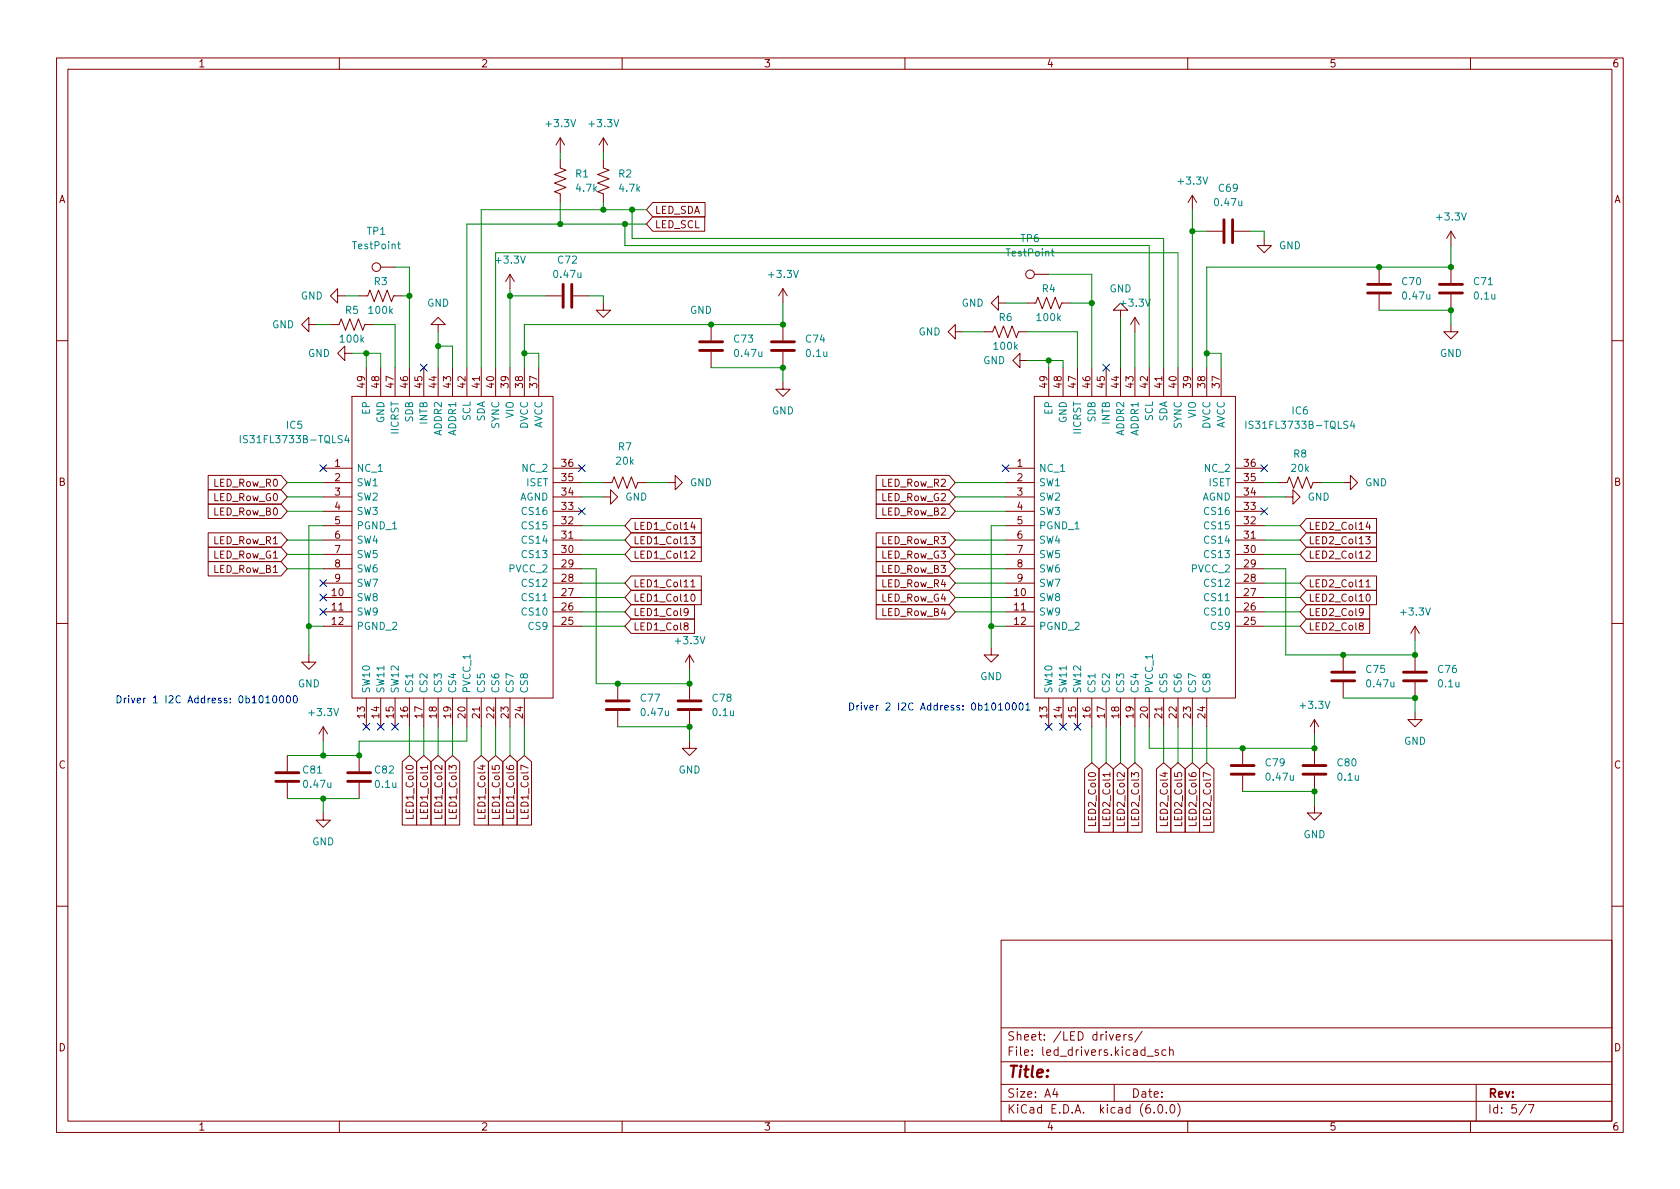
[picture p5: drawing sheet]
<svg xmlns="http://www.w3.org/2000/svg" width="297mm" height="210mm" viewBox="0 0 297 210" stroke-linecap="round" stroke-linejoin="round" font-family="sans-serif">
<path d="M0 .2h297v210.1h-297z" fill="#fff" stroke="#fff" stroke-width=".18"/>
<g fill="none" stroke="#840000" stroke-width=".18">
<path d="M10 10.2h277v190.1h-277zM12 12.2h273v186.1h-273zM60 10.2v2M110 10.2v2M160 10.2v2M210 10.2v2M260 10.2v2M99.1 28.2v1.5l1 .4-2.1 .8 2.1 .7-2.1 .8 2.1 .7-2.1 .8 1.1 .4v1.5M99.1 24.4v2.5M99.1 24.4l-.8 1.2M99.1 24.4l.7 1.2M106.7 28.2v1.5l1 .4-2 .8 2 .7-2 .8 2 .7-2 .8 1 .4v1.5"/>
<path d="M106.7 24.4l-.8 1.2M106.7 24.4v2.5M106.7 24.4l.7 1.2M115.4 35.8h9.3v2.5h-9.3l-1.1-1.2zM115.4 38.3h9.2v2.6h-9.2l-1.1-1.3zM210.8 34.5l-.7 1.3M210.8 34.5v2.6M210.8 34.5l.8 1.3M54.6 57.4v-1.3l-1.3 1.3 1.3 1.3v-1.3h1.3M58.4 57.4h1.5l.4-1 .8 2 .7-2 .8 2 .8-2 .7 2 .4-1h1.5M59.7 52.3v-1.3l-1.3 1.3 1.3 1.3v-1.3h1.3M63.5 52.3h1.5l.4-1 .8 2 .7-2 .8 2 .8-2 .7 2 .4-1h1.5"/>
<path d="M67.3 47.2h2.5M77.5 57.4h1.2l-1.2-1.3-1.3 1.3h1.3v1.3M90.2 48.5v2.5M90.2 48.5l-.8 1.3M90.2 48.5l.7 1.3M96.5 52.3h2.8M101.3 52.3h2.8M106.7 53.6v1.3h1.2l-1.2 1.2-1.3-1.2h1.3M125.7 57.4v2.8M138.4 51v2.6M138.4 57.4v2.8M138.4 51l-.7 1.3"/>
<path d="M138.4 51l.8 1.3M168.9 58.7v-1.3l-1.3 1.3 1.3 1.2v-1.2h1.3M174 58.7h1.5l.4-1 .8 2 .7-2 .8 2 .7-2 .8 2 .4-1h1.5M176.5 53.6v-1.3l-1.2 1.3 1.2 1.3v-1.3h1.3M181.6 53.6h1.5l.4-1 .8 2 .7-2 .8 2 .8-2 .7 2 .4-1h1.5M182.9 48.5h2.5M198.1 54.9h1.3l-1.3-1.3-1.3 1.3h1.3v1.2M200.7 56.1v2.6M200.7 56.1l-.8 1.3M200.7 56.1l.7 1.3M213.4 40.9h2.8M218.2 40.9h2.8"/>
<path d="M223.5 42.2v1.2h1.3l-1.3 1.3-1.3-1.3h1.3M243.8 47.2v2.8M243.8 52.1v2.8M256.5 57.4v1.3h1.3l-1.3 1.2-1.2-1.2h1.2M256.5 40.9v2.5M256.5 47.2v2.8M256.5 52.1v2.8M256.5 40.9l-.7 1.3M256.5 40.9l.8 1.3M10 60.2h2M61 62.5v-1.3l-1.3 1.3 1.3 1.2v-1.2h1.2M62.2 70.1h35.6v53.3h-35.6z"/>
<path d="M64.8 65v5.1M67.3 65v5.1M69.8 65v5.1M72.4 65v5.1M74.9 65v5.1M77.5 65v5.1M80 65v5.1M82.5 65v5.1M85.1 65v5.1M87.6 65v5.1M90.2 65v5.1M92.7 65v5.1"/>
<path d="M95.2 65v5.1M125.7 62.2v2.8M138.4 67.6v1.2h1.3l-1.3 1.3-1.2-1.3h1.2M138.4 62.2v2.8M180.3 63.7v-1.2l-1.2 1.2 1.2 1.3v-1.3h1.3M182.9 70.1h35.5v53.3h-35.5zM185.4 65v5.1M188 65v5.1M190.5 65v5.1M193 65v5.1M195.6 65v5.1M198.1 65v5.1"/>
<path d="M200.7 65v5.1M203.2 65v5.1M205.7 65v5.1M208.3 65v5.1M210.8 65v5.1M213.4 65v5.1M215.9 65v5.1M285 60.2h2M36.8 89.1h12.9l1.1 1.3-1.1 1.3h-12.9zM36.8 94.2h12.9l1.1 1.3-1.1 1.3h-12.9zM36.8 86.6h12.9l1.1 1.3-1.1 1.2h-12.9zM36.8 84.1h12.9l1.1 1.2-1.1 1.3h-12.9z"/>
<path d="M36.8 96.8h12.9l1.1 1.2-1.1 1.3h-12.9zM36.8 99.3h12.9l1.1 1.3-1.1 1.2h-12.9zM57.1 82.8h5.1M57.1 85.3h5.1M57.1 87.9h5.1M57.1 98h5.1M57.1 95.5h5.1M57.1 93h5.1M57.1 90.4h5.1M97.8 82.8h5.1M97.8 85.3h5.1M97.8 87.9h5.1"/>
<path d="M97.8 98h5.1M97.8 95.5h5.1M97.8 93h5.1M97.8 90.4h5.1M106.7 87.9h1.2v-1.3l1.3 1.3-1.3 1.2v-1.2M106.7 85.3h1.5l.4-1 .7 2.1 .8-2.1 .8 2.1 .7-2.1 .8 2.1 .4-1.1h1.5M111.6 91.7h12.4v2.5h-12.4l-1.1-1.2zM111.6 96.8h12.4v2.5h-12.4l-1.1-1.3zM111.6 94.2h12.4v2.6h-12.4l-1.1-1.3zM118.1 85.3h1.3v-1.2l1.2 1.2-1.2 1.3v-1.3M122.1 94.9h.8l-.4 .5 .3 .1v.5l-.2 .2-.5-.2M122.2 97.6l.4-.2 .3 .4-.8 .9h.8"/>
<path d="M122.5 92.3l-.3 .9h.7M122.8 92.8v.8M154.9 86.6h12.9l1.1 1.3-1.1 1.2h-12.9zM154.9 96.8h12.9l1.1 1.2-1.1 1.3h-12.9zM154.9 94.2h12.9l1.1 1.3-1.1 1.3h-12.9zM154.9 99.3h12.9l1.1 1.3-1.1 1.2h-12.9zM154.9 84.1h12.9l1.1 1.2-1.1 1.3h-12.9zM154.9 89.1h12.9l1.1 1.3-1.1 1.3h-12.9zM177.8 82.8h5.1M177.8 85.3h5.1M177.8 87.9h5.1M177.8 98h5.1"/>
<path d="M177.8 95.5h5.1M177.8 93h5.1M177.8 90.4h5.1M218.4 82.8h5.1M218.4 85.3h5.1M218.4 87.9h5.1M218.4 98h5.1M218.4 95.5h5.1M218.4 93h5.1M218.4 90.4h5.1M226.1 85.3h1.5l.4-1 .7 2.1 .8-2.1 .8 2.1 .7-2.1 .8 2.1 .4-1.1h1.5M227.3 87.9h1.3v-1.3l1.3 1.3-1.3 1.2v-1.2"/>
<path d="M231 94.2h12.4v2.6h-12.4l-1.1-1.3zM231 91.7h12.4v2.5h-12.4l-1.1-1.2zM231 96.8h12.4v2.5h-12.4l-1.1-1.3zM237.5 85.3h1.3v-1.2l1.2 1.2-1.2 1.3v-1.3M241.5 94.9h.8l-.5 .5 .4 .1v.5l-.2 .2-.5-.2M241.5 97.6l.5-.2 .3 .4-.8 .9h.8M241.8 92.3l-.3 .9h.8M242.1 92.8v.8M10 110.2h2M54.6 115.8v1.3h1.3l-1.3 1.3-1.3-1.3h1.3M57.1 105.7h5.1M57.1 108.2h5.1"/>
<path d="M57.1 110.7h5.1M57.1 103.1h5.1M57.1 100.6h5.1M97.8 105.7h5.1M97.8 108.2h5.1M97.8 110.7h5.1M97.8 103.1h5.1M97.8 100.6h5.1M111.6 101.8h12.4v2.6h-12.4l-1.1-1.3zM111.6 109.5h11.2v2.5h-11.2l-1.1-1.3zM111.6 106.9h11.2v2.6h-11.2l-1.1-1.3zM111.6 104.4h12.4v2.5h-12.4l-1.1-1.2z"/>
<path d="M121.2 110.7l-.3-.3 .1-.1 .2-.2 .4 .1 .1 .2-.1 .2-.5 .1-.2 .2 .1 .4 .2 .1h.2l.3-.2-.1-.4-.2-.1M121.7 108.1l-.3 .3h-.2l-.3-.3 .2-.4 .3-.1 .2 .1a.84 .84 0 0 1-.3 1.2h-.2M121.9 115.8v2.6M121.9 115.8l-.7 1.3M121.9 115.8l.8 1.3M122.2 102.9l.3-.4v1.3M122.2 103.8h.7M122.3 105.1h.2a.68 .68 0 0 1 .4 .6 .68 .68 0 0 1-.4 .6 .84 .84 0 0 1-.2-1.2zM154.9 101.8h12.9l1.1 1.3-1.1 1.3h-12.9zM154.9 104.4h12.9l1.1 1.3-1.1 1.2h-12.9zM154.9 106.9h12.9l1.1 1.3-1.1 1.3h-12.9zM175.3 114.5v1.3h1.2l-1.2 1.3-1.3-1.3h1.3"/>
<path d="M177.8 105.7h5.1M177.8 108.2h5.1M177.8 110.7h5.1M177.8 103.1h5.1M177.8 100.6h5.1M218.4 105.7h5.1M218.4 108.2h5.1M218.4 110.7h5.1M218.4 103.1h5.1M218.4 100.6h5.1M231 106.9h11.2v2.6h-11.2l-1.1-1.3zM231 104.4h12.4v2.5h-12.4l-1.1-1.2z"/>
<path d="M231 109.5h11.2v2.5h-11.2l-1.1-1.3zM231 101.8h12.4v2.6h-12.4l-1.1-1.3zM237.5 115.8v2.8M240.6 110.7l-.3-.3 .1-.1 .2-.2 .3 .1 .2 .2-.1 .2-.6 .1-.1 .2v.3l.3 .2h.2l.3-.2-.1-.4-.2-.1M241.1 108.1l-.3 .3h-.2l-.3-.3 .1-.4 .4-.1 .2 .1a.84 .84 0 0 1-.3 1.2h-.3M241.5 102.9l.4-.4v1.3M241.5 103.8h.8M241.7 105.1h.1a.68 .68 0 0 1 .5 .6 .68 .68 0 0 1-.5 .6 .84 .84 0 0 1-.1-1.2zM250.2 110.7l-.8 1.3M250.2 110.7v2.6M250.2 115.8v2.8M250.2 110.7l.8 1.3"/>
<path d="M285 110.2h2M50.8 133.6v2.8M50.8 138.4v2.8M57.1 128.5l-.7 1.3M57.1 128.5v2.6M57.1 128.5l.8 1.3M63.5 133.6v2.8M63.5 138.4v2.8M64.8 123.4v5.1M67.3 123.4v5.1M69.8 123.4v5.1M71.1 134.7l1.3-1.1 1.3 1.1v11.2h-2.6z"/>
<path d="M72.4 123.4v5.1M73.7 134.7l1.2-1.1 1.3 1.1v11.2h-2.5zM74.9 123.4v5.1M76.2 134.7l1.3-1.1 1.2 1.1v11.2h-2.5zM77.5 123.4v5.1M78.7 134.7l1.3-1.1 1.3 1.1v11.2h-2.6zM80 123.4v5.1M82.5 123.4v5.1M83.8 134.7l1.3-1.1 1.3 1.1v11.2h-2.6zM85.1 123.4v5.1M86.4 134.7l1.2-1.1 1.3 1.1v11.2h-2.5zM87.6 123.4v5.1"/>
<path d="M88.9 134.7l1.3-1.1 1.2 1.1v11.2h-2.5zM90.2 123.4v5.1M91.4 134.7l1.3-1.1 1.3 1.1v11.2h-2.6zM92.7 123.4v5.1M109.2 120.9v2.8M109.2 125.7v2.8M121.9 131.1v1.2h1.3l-1.3 1.3-1.3-1.3h1.3M121.9 120.9v2.8M121.9 125.7v2.8M185.4 123.4v5.1M188 123.4v5.1M190.5 123.4v5.1"/>
<path d="M191.8 136l1.2-1.1 1.3 1.1v11.2h-2.5zM193 123.4v5.1M194.3 136l1.3-1.1 1.3 1.1v11.2h-2.6zM195.6 123.4v5.1M196.8 136l1.3-1.1 1.3 1.1v11.2h-2.6zM198.1 123.4v5.1M199.4 136l1.3-1.1 1.2 1.1v11.2h-2.5zM200.7 123.4v5.1M203.2 123.4v5.1M204.5 136l1.2-1.1 1.3 1.1v11.2h-2.5zM205.7 123.4v5.1M207 136l1.3-1.1 1.3 1.1v11.2h-2.6z"/>
<path d="M208.3 123.4v5.1M209.5 136l1.3-1.1 1.3 1.1v11.2h-2.6zM210.8 123.4v5.1M212.1 136l1.3-1.1 1.2 1.1v11.2h-2.5zM213.4 123.4v5.1M219.7 132.3v2.8M219.7 137.2v2.7M232.4 127.2v2.6M232.4 132.3v2.8M232.4 137.2v2.7M232.4 127.2l-.8 1.3M232.4 127.2l.8 1.3"/>
<path d="M237.5 120.6v2.8M250.2 126v1.2h1.3l-1.3 1.3-1.3-1.3h1.3M250.2 120.6v2.8M57.1 143.8v1.2h1.3l-1.3 1.3-1.2-1.3h1.2M232.4 142.5v1.3h1.3l-1.3 1.2-1.3-1.2h1.3M10 160.2h2M177 166.3h108v32h-108zM285 160.2h2M60 198.3v2M110 198.3v2M160 198.3v2M177 194.8h108"/>
<path d="M177 191.8h108M177 187.8h108M177 181.8h108M186.5 192.5l-.4 1h1M186.9 193v1M197 191.8v3M197.4 183.4l.7-.1-.1-.3-.4-.1-.2 .2v.8h.6M198.7 182.9v1M199.1 182.9l-.2 .1-.2 .2M200.1 183l-.3-.1-.2 .2v.3l.5 .1v.4h-.5M201.9 182.4l-1.3 1.9M202.8 186.8h1.1"/>
<path d="M204.1 196.7v.1M204.8 185.7l-.4-.1-.2 .2 .1 .3 .5 .1v.4h-.6M204.9 195.4l.2-.1a.81 .81 0 0 1 .6 .7 .81 .81 0 0 1-.3 .8h-.2a.81 .81 0 0 1-.6-.6 .81 .81 0 0 1 .3-.8zM206.1 185.7l-.4-.1-.3 .3v.4l.2 .3h.5M206.2 196.7v.1M206.8 185.8l.2-.2 .4 .1v.9M206.8 185.1v1.5M207.1 195.4l.1-.1a.81 .81 0 0 1 .6 .7 .81 .81 0 0 1-.3 .8h-.1a.81 .81 0 0 1-.6-.6 .81 .81 0 0 1 .3-.8zM208.2 195.1a1.72 1.72 0 0 1 0 2.3M210 198.3v2M260 198.3v2M261 191.8v6.5"/>
<path d="M269.9 195.3l-1.3 1.9M270.2 195.3h1l-.6 1.5"/>
<circle cx="66.5" cy="47.2" r=".76"/>
<circle cx="182.1" cy="48.5" r=".76"/>
</g>
<path d="M70.3 43.2h.5M70.5 42.7v1.1l.3 .2M185.9 44.4h.5M186 44v1.1l.4 .2M42.5 77v1.3M61.3 77l-.3 .9h.8M61.6 77.4v.9M220.3 74.5v1.3M239.1 74.4l-.3 .9h.8M239.4 74.9v.9" fill="none" stroke="#008484" stroke-width=".18"/>
<g fill="none" stroke="#840000" stroke-width=".51">
<path d="M216.4 38.9v4M217.9 38.9v4M99.6 50.3v4.1M101.1 50.3v4.1M241.8 51.8h4.1M241.8 50.3h4.1M254.5 51.8h4.1M254.5 50.3h4.1M123.7 62h4.1M123.7 60.4h4.1M136.4 62h4.1M136.4 60.4h4.1"/>
<path d="M235.5 118.9h4M248.2 118.9h4M48.8 138.2h4M48.8 136.6h4M61.5 138.2h4M61.5 136.6h4M107.2 125.5h4.1M107.2 123.9h4.1M119.9 125.5h4.1M119.9 123.9h4.1M217.7 136.9h4M217.7 135.4h4"/>
<path d="M230.4 136.9h4M230.4 135.4h4M235.5 120.4h4M248.2 120.4h4"/>
</g>
<g fill="none" stroke="#0000c2" stroke-width=".18">
<path d="M47 123.4l.4-.4v1.3M47 124.3h.7M48.3 123.1l.2-.1a.68 .68 0 0 1 .5 .7 .68 .68 0 0 1-.5 .6l-.2-.1-.1-.4zM49.5 123.1l.2-.1a.68 .68 0 0 1 .5 .7 .68 .68 0 0 1-.5 .6l-.2-.1-.1-.4zM50.8 123.1l.1-.1a.68 .68 0 0 1 .5 .7 .68 .68 0 0 1-.5 .6 .84 .84 0 0 1-.1-1.2zM52 123.1l.1-.1a.68 .68 0 0 1 .5 .7 .68 .68 0 0 1-.5 .6l-.1-.1-.2-.4zM176.5 124.7l.4-.4v1.3M176.5 125.6h.8M177.9 124.4l.2-.1a.68 .68 0 0 1 .4 .6 .68 .68 0 0 1-.4 .7 .84 .84 0 0 1-.2-1.2zM179.1 124.4l.2-.1a.68 .68 0 0 1 .4 .6 .68 .68 0 0 1-.4 .7 .84 .84 0 0 1-.2-1.2zM180.3 124.4l.2-.1a.68 .68 0 0 1 .4 .6 .68 .68 0 0 1-.4 .7l-.2-.2-.1-.3zM181.4 124.7l.3-.4v1.3"/>
<path d="M181.4 125.6h.7"/>
</g>
<g fill="none" stroke="#008400" stroke-width=".18">
<path d="M99.1 26.9v1.3M99.1 35.8v3.8M106.7 26.9v1.3M106.7 35.8v1.3M110.5 39.6v3.8h92.7v21.6M111.8 37.1v5.1h93.9v22.8M114.3 39.6h-31.8v25.4M114.3 37.1h-29.2v27.9M210.8 37.1v27.9M55.9 57.4h2.5M61 52.3h2.5M66 57.4h3.8v7.6"/>
<path d="M69.8 47.2h2.6v17.8M71.1 52.3h1.3M77.5 58.7v6.3M90.2 51v14M90.2 52.3h6.3M104.1 52.3h2.6v1.3M138.4 53.6v3.8h-45.7v7.6M170.2 58.7h3.8M177.8 53.6h3.8M181.6 58.7h8.9v6.3M185.4 48.5h7.6v16.5M189.2 53.6h3.8"/>
<path d="M198.1 56.1v8.9M200.7 58.7v6.3M210.8 40.9h2.6M221 40.9h2.5v1.3M243.8 54.9h12.7v2.5M256.5 43.4v3.8h-43.1v17.8M62.2 62.5h5.1v2.5M64.8 62.5v2.5M77.5 61.2h2.5v3.8M87.6 65v-20.3h120.7v20.3M92.7 62.5h2.5v2.5M125.7 65h12.7v2.6"/>
<path d="M181.6 63.7h6.4v1.3M185.4 63.7v1.3M213.4 62.5h2.5v2.5M50.8 98h6.3M50.8 95.5h6.3M50.8 85.3h6.3M50.8 87.9h6.3M50.8 90.4h6.3M57.1 93h-2.5v22.8M102.9 98h7.6M102.9 95.5h7.6M102.9 93h7.6"/>
<path d="M102.9 85.3h3.8M102.9 87.9h3.8M114.3 85.3h3.8M168.9 98h8.9M168.9 95.5h8.9M168.9 85.3h8.9M168.9 87.9h8.9M168.9 90.4h8.9M177.8 93h-2.5v21.5M223.5 98h6.4M223.5 95.5h6.4M223.5 93h6.4"/>
<path d="M223.5 85.3h2.6M223.5 87.9h3.8M233.7 85.3h3.8M50.8 100.6h6.3M54.6 110.7h2.5M102.9 105.7h7.6M102.9 110.7h7.6M102.9 108.2h7.6M102.9 103.1h7.6M102.9 100.6h2.5v20.3h16.5v-2.5M168.9 105.7h8.9M168.9 108.2h8.9"/>
<path d="M168.9 103.1h8.9M168.9 100.6h8.9M175.3 110.7h2.5M223.5 100.6h3.8v15.2h22.9v-2.5M223.5 105.7h6.4M223.5 110.7h6.4M223.5 108.2h6.4M223.5 103.1h6.4M57.1 131.1v2.5M72.4 128.5v5.1M74.9 128.5v5.1M77.5 128.5v5.1"/>
<path d="M80 128.5v5.1M82.5 128.5v2.6h-19v2.5h-12.7M85.1 128.5v5.1M87.6 128.5v5.1M90.2 128.5v5.1M92.7 128.5v5.1M109.2 128.5h12.7v2.6M193 128.5v6.4M195.6 128.5v6.4M198.1 128.5v6.4M200.7 128.5v6.4M203.2 128.5v3.8h29.2v-2.5"/>
<path d="M205.7 128.5v6.4M208.3 128.5v6.4M210.8 128.5v6.4M213.4 128.5v6.4M219.7 139.9h12.7v2.6M237.5 123.4h12.7v2.6M50.8 141.2h12.7M57.1 141.2v2.6"/>
</g>
<g fill="none" stroke="#000084" stroke-width=".18">
<path d="M74.3 64.4l1.2 1.2M75.5 64.4l-1.2 1.2M195 64.4l1.2 1.2M196.2 64.4l-1.2 1.2M56.5 82.2l1.3 1.2M57.8 82.2l-1.3 1.2M102.3 82.2l1.2 1.2M102.3 89.8l1.2 1.2M103.5 89.8l-1.2 1.2M103.5 82.2l-1.2 1.2M177.2 82.2l1.2 1.2M178.4 82.2l-1.2 1.2"/>
<path d="M222.9 89.8l1.2 1.2M222.9 82.2l1.2 1.2M224.1 89.8l-1.2 1.2M224.1 82.2l-1.2 1.2M56.5 107.6l1.3 1.2M56.5 105l1.3 1.3M56.5 102.5l1.3 1.2M57.8 107.6l-1.3 1.2M57.8 105l-1.3 1.3M57.8 102.5l-1.3 1.2M64.2 127.9l1.2 1.2M65.4 127.9l-1.2 1.2"/>
<path d="M66.7 127.9l1.2 1.2M67.9 127.9l-1.2 1.2M69.2 127.9l1.3 1.2M70.5 127.9l-1.3 1.2M184.8 127.9l1.2 1.2M186 127.9l-1.2 1.2M187.4 127.9l1.2 1.2M188.6 127.9l-1.2 1.2M189.9 127.9l1.2 1.2M191.1 127.9l-1.2 1.2"/>
</g>
<g fill="#008400" stroke="#008400" stroke-width=".18">
<circle cx="185.4" cy="63.7" r=".46"/>
<circle cx="193" cy="53.6" r=".46"/>
<circle cx="210.8" cy="40.9" r=".46"/>
<circle cx="213.4" cy="62.5" r=".46"/>
<circle cx="243.8" cy="47.2" r=".46"/>
<circle cx="256.5" cy="54.9" r=".46"/>
<circle cx="256.5" cy="47.2" r=".46"/>
<circle cx="232.4" cy="139.9" r=".46"/>
<circle cx="219.7" cy="132.3" r=".46"/>
<circle cx="232.4" cy="132.3" r=".46"/>
<circle cx="237.5" cy="115.8" r=".46"/>
<circle cx="250.2" cy="115.8" r=".46"/>
<circle cx="250.2" cy="123.4" r=".46"/>
<circle cx="121.9" cy="128.5" r=".46"/>
<circle cx="121.9" cy="120.9" r=".46"/>
<circle cx="109.2" cy="120.9" r=".46"/>
<circle cx="64.8" cy="62.5" r=".46"/>
<circle cx="90.2" cy="52.3" r=".46"/>
<circle cx="77.5" cy="61.2" r=".46"/>
<circle cx="92.7" cy="62.5" r=".46"/>
<circle cx="72.4" cy="52.3" r=".46"/>
<circle cx="110.5" cy="39.6" r=".46"/>
<circle cx="125.7" cy="57.4" r=".46"/>
<circle cx="99.1" cy="39.6" r=".46"/>
<circle cx="106.7" cy="37.1" r=".46"/>
<circle cx="138.4" cy="57.4" r=".46"/>
<circle cx="138.4" cy="65" r=".46"/>
<circle cx="111.8" cy="37.1" r=".46"/>
<circle cx="57.1" cy="133.6" r=".46"/>
<circle cx="63.5" cy="133.6" r=".46"/>
<circle cx="54.6" cy="110.7" r=".46"/>
<circle cx="57.1" cy="141.2" r=".46"/>
<circle cx="175.3" cy="110.7" r=".46"/>
</g>
<text font-size="2.8" fill="#840000" x="178" y="190.6">Title:</text>
<g font-size="2.1" fill="#840000">
<text x="178" y="184">Sheet: /LED drivers/</text>
<text x="178" y="186.7">File: led_drivers.kicad_sch</text>
<text x="178" y="196.9">KiCad E.D.A. kicad (6.0.0)</text>
<text x="178" y="194.1">Size: A4</text>
<text x="200" y="194.1">Date:</text>
<text x="263" y="194.1">Rev:</text>
<text x="263" y="196.9">Id: 5/7</text>
</g>
<g font-size="1.8" fill="#840000">
<text x="35" y="11.9">1</text>
<text x="85" y="11.9">2</text>
<text x="135" y="11.9">3</text>
<text x="185" y="11.9">4</text>
<text x="235" y="11.9">5</text>
<text x="285" y="11.9">6</text>
<text x="10.3" y="35.9">A</text>
<text x="285.3" y="35.9">A</text>
<text x="115.7" y="37.8">LED_SDA</text>
<text x="115.7" y="40.3">LED_SCL</text>
<text x="64.5" y="68.5" transform="rotate(-90 64.5 68.5)">49</text>
<text x="67.1" y="68.5" transform="rotate(-90 67.1 68.5)">48</text>
<text x="69.6" y="68.5" transform="rotate(-90 69.6 68.5)">47</text>
<text x="72.1" y="68.5" transform="rotate(-90 72.1 68.5)">46</text>
<text x="74.7" y="68.5" transform="rotate(-90 74.7 68.5)">45</text>
<text x="77.2" y="68.5" transform="rotate(-90 77.2 68.5)">44</text>
<text x="79.8" y="68.5" transform="rotate(-90 79.8 68.5)">43</text>
<text x="82.3" y="68.5" transform="rotate(-90 82.3 68.5)">42</text>
<text x="84.8" y="68.5" transform="rotate(-90 84.8 68.5)">41</text>
<text x="87.4" y="68.5" transform="rotate(-90 87.4 68.5)">40</text>
<text x="89.9" y="68.5" transform="rotate(-90 89.9 68.5)">39</text>
<text x="92.5" y="68.5" transform="rotate(-90 92.5 68.5)">38</text>
<text x="95" y="68.5" transform="rotate(-90 95 68.5)">37</text>
<text x="185.2" y="68.5" transform="rotate(-90 185.2 68.5)">49</text>
<text x="187.7" y="68.5" transform="rotate(-90 187.7 68.5)">48</text>
<text x="190.2" y="68.5" transform="rotate(-90 190.2 68.5)">47</text>
<text x="192.8" y="68.5" transform="rotate(-90 192.8 68.5)">46</text>
<text x="195.3" y="68.5" transform="rotate(-90 195.3 68.5)">45</text>
<text x="197.9" y="68.5" transform="rotate(-90 197.9 68.5)">44</text>
<text x="200.4" y="68.5" transform="rotate(-90 200.4 68.5)">43</text>
<text x="202.9" y="68.5" transform="rotate(-90 202.9 68.5)">42</text>
<text x="205.5" y="68.5" transform="rotate(-90 205.5 68.5)">41</text>
<text x="208" y="68.5" transform="rotate(-90 208 68.5)">40</text>
<text x="210.6" y="68.5" transform="rotate(-90 210.6 68.5)">39</text>
<text x="213.1" y="68.5" transform="rotate(-90 213.1 68.5)">38</text>
<text x="215.6" y="68.5" transform="rotate(-90 215.6 68.5)">37</text>
<text x="59.2" y="82.5">1</text>
<text x="99.3" y="82.5">36</text>
<text x="179.8" y="82.5">1</text>
<text x="220" y="82.5">36</text>
<text x="10.3" y="85.9">B</text>
<text x="37.8" y="88.6">LED_Row_G0</text>
<text x="37.9" y="86.1">LED_Row_R0</text>
<text x="59.2" y="85.1">2</text>
<text x="59.2" y="87.6">3</text>
<text x="99.3" y="87.6">34</text>
<text x="99.3" y="85.1">35</text>
<text x="155.9" y="88.6">LED_Row_G2</text>
<text x="156" y="86.1">LED_Row_R2</text>
<text x="179.8" y="85.1">2</text>
<text x="179.8" y="87.6">3</text>
<text x="220" y="87.6">34</text>
<text x="220" y="85.1">35</text>
<text x="285.3" y="85.9">B</text>
<text x="37.9" y="91.1">LED_Row_B0</text>
<text x="59.2" y="90.2">4</text>
<text x="59.2" y="92.7">5</text>
<text x="59.2" y="95.2">6</text>
<text x="99.3" y="95.2">31</text>
<text x="99.3" y="92.7">32</text>
<text x="99.3" y="90.2">33</text>
<text x="111.9" y="93.7">LED1_Col14</text>
<text x="156" y="91.1">LED_Row_B2</text>
<text x="179.8" y="90.2">4</text>
<text x="179.8" y="92.7">5</text>
<text x="179.8" y="95.2">6</text>
<text x="220" y="95.2">31</text>
<text x="220" y="92.7">32</text>
<text x="220" y="90.2">33</text>
<text x="231.3" y="93.7">LED2_Col14</text>
<text x="37.8" y="98.8">LED_Row_G1</text>
<text x="37.9" y="96.2">LED_Row_R1</text>
<text x="37.9" y="101.3">LED_Row_B1</text>
<text x="59.2" y="97.8">7</text>
<text x="59.2" y="100.3">8</text>
<text x="99.3" y="100.3">29</text>
<text x="99.3" y="97.8">30</text>
<text x="111.9" y="98.8">LED1_Col12</text>
<text x="111.9" y="96.2">LED1_Col13</text>
<text x="155.9" y="98.8">LED_Row_G3</text>
<text x="156" y="96.2">LED_Row_R3</text>
<text x="156" y="101.3">LED_Row_B3</text>
<text x="179.8" y="97.8">7</text>
<text x="179.8" y="100.3">8</text>
<text x="220" y="100.3">29</text>
<text x="220" y="97.8">30</text>
<text x="231.3" y="96.2">LED2_Col13</text>
<text x="231.3" y="98.8">LED2_Col12</text>
<text x="58.7" y="105.4">10</text>
<text x="58.7" y="107.9">11</text>
<text x="59.2" y="102.9">9</text>
<text x="99.3" y="107.9">26</text>
<text x="99.3" y="105.4">27</text>
<text x="99.3" y="102.9">28</text>
<text x="111.9" y="103.8">LED1_Col11</text>
<text x="111.9" y="106.4">LED1_Col10</text>
<text x="155.9" y="106.4">LED_Row_G4</text>
<text x="156" y="103.8">LED_Row_R4</text>
<text x="179.4" y="105.4">10</text>
<text x="179.4" y="107.9">11</text>
<text x="179.8" y="102.9">9</text>
<text x="220" y="107.9">26</text>
<text x="220" y="105.4">27</text>
<text x="220" y="102.9">28</text>
<text x="231.3" y="106.4">LED2_Col10</text>
<text x="231.3" y="103.8">LED2_Col11</text>
<text x="58.7" y="110.5">12</text>
<text x="99.3" y="110.5">25</text>
<text x="111.9" y="111.5">LED1_Col8</text>
<text x="111.9" y="108.9">LED1_Col9</text>
<text x="156" y="108.9">LED_Row_B4</text>
<text x="179.4" y="110.5">12</text>
<text x="220" y="110.5">25</text>
<text x="231.3" y="108.9">LED2_Col9</text>
<text x="231.3" y="111.5">LED2_Col8</text>
<text x="64.5" y="127" transform="rotate(-90 64.5 127)">13</text>
<text x="67.1" y="127" transform="rotate(-90 67.1 127)">14</text>
<text x="69.6" y="127" transform="rotate(-90 69.6 127)">15</text>
<text x="72.1" y="127" transform="rotate(-90 72.1 127)">16</text>
<text x="74.7" y="127" transform="rotate(-90 74.7 127)">17</text>
<text x="77.2" y="127" transform="rotate(-90 77.2 127)">18</text>
<text x="79.8" y="127" transform="rotate(-90 79.8 127)">19</text>
<text x="82.3" y="127" transform="rotate(-90 82.3 127)">20</text>
<text x="84.8" y="127" transform="rotate(-90 84.8 127)">21</text>
<text x="87.4" y="127" transform="rotate(-90 87.4 127)">22</text>
<text x="89.9" y="127" transform="rotate(-90 89.9 127)">23</text>
<text x="92.5" y="127" transform="rotate(-90 92.5 127)">24</text>
<text x="185.2" y="127" transform="rotate(-90 185.2 127)">13</text>
<text x="187.7" y="127" transform="rotate(-90 187.7 127)">14</text>
<text x="190.2" y="127" transform="rotate(-90 190.2 127)">15</text>
<text x="192.8" y="127" transform="rotate(-90 192.8 127)">16</text>
<text x="195.3" y="127" transform="rotate(-90 195.3 127)">17</text>
<text x="197.9" y="127" transform="rotate(-90 197.9 127)">18</text>
<text x="200.4" y="127" transform="rotate(-90 200.4 127)">19</text>
<text x="202.9" y="127" transform="rotate(-90 202.9 127)">20</text>
<text x="205.5" y="127" transform="rotate(-90 205.5 127)">21</text>
<text x="208" y="127" transform="rotate(-90 208 127)">22</text>
<text x="210.6" y="127" transform="rotate(-90 210.6 127)">23</text>
<text x="213.1" y="127" transform="rotate(-90 213.1 127)">24</text>
<text x="10.3" y="135.9">C</text>
<text x="285.3" y="135.9">C</text>
<text x="73.1" y="144.4" transform="rotate(-90 73.1 144.4)">LED1_Col0</text>
<text x="75.7" y="144.4" transform="rotate(-90 75.7 144.4)">LED1_Col1</text>
<text x="78.2" y="144.4" transform="rotate(-90 78.2 144.4)">LED1_Col2</text>
<text x="80.7" y="144.4" transform="rotate(-90 80.7 144.4)">LED1_Col3</text>
<text x="85.8" y="144.4" transform="rotate(-90 85.8 144.4)">LED1_Col4</text>
<text x="88.4" y="144.4" transform="rotate(-90 88.4 144.4)">LED1_Col5</text>
<text x="90.9" y="144.4" transform="rotate(-90 90.9 144.4)">LED1_Col6</text>
<text x="93.4" y="144.4" transform="rotate(-90 93.4 144.4)">LED1_Col7</text>
<text x="193.8" y="145.6" transform="rotate(-90 193.8 145.6)">LED2_Col0</text>
<text x="196.3" y="145.6" transform="rotate(-90 196.3 145.6)">LED2_Col1</text>
<text x="198.8" y="145.6" transform="rotate(-90 198.8 145.6)">LED2_Col2</text>
<text x="201.4" y="145.6" transform="rotate(-90 201.4 145.6)">LED2_Col3</text>
<text x="206.5" y="145.6" transform="rotate(-90 206.5 145.6)">LED2_Col4</text>
<text x="209" y="145.6" transform="rotate(-90 209 145.6)">LED2_Col5</text>
<text x="211.5" y="145.6" transform="rotate(-90 211.5 145.6)">LED2_Col6</text>
<text x="214.1" y="145.6" transform="rotate(-90 214.1 145.6)">LED2_Col7</text>
<text x="10.3" y="185.9">D</text>
<text x="285.3" y="185.9">D</text>
<text x="35" y="199.9">1</text>
<text x="85" y="199.9">2</text>
<text x="135" y="199.9">3</text>
<text x="185" y="199.9">4</text>
<text x="235" y="199.9">5</text>
<text x="285" y="199.9">6</text>
</g>
<g font-size="1.8" fill="#008484">
<text x="96.7" y="22.5">+3.3V</text>
<text x="104.3" y="22.5">+3.3V</text>
<text x="101.8" y="31.4">R1</text>
<text x="102" y="33.9">4.7k</text>
<text x="109.4" y="31.4">R2</text>
<text x="109.6" y="33.9">4.7k</text>
<text x="208.5" y="32.6">+3.3V</text>
<text x="215.5" y="33.9">C69</text>
<text x="64.9" y="41.5">TP1</text>
<text x="214.9" y="36.4">0.47u</text>
<text x="254.2" y="39">+3.3V</text>
<text x="62.5" y="44.1">TestPoint</text>
<text x="87.8" y="46.6">+3.3V</text>
<text x="98.7" y="46.6">C72</text>
<text x="178.1" y="45.3">TestPoint</text>
<text x="180.5" y="42.8">TP6</text>
<text x="226.1" y="44.1">GND</text>
<text x="53.2" y="53">GND</text>
<text x="66.2" y="50.4">R3</text>
<text x="98.1" y="49.1">0.47u</text>
<text x="136.1" y="49.1">+3.3V</text>
<text x="184.3" y="51.7">R4</text>
<text x="196.2" y="51.7">GND</text>
<text x="248" y="50.4">C70</text>
<text x="248.2" y="53">0.47u</text>
<text x="260.7" y="50.4">C71</text>
<text x="260.7" y="53">0.1u</text>
<text x="48.1" y="58">GND</text>
<text x="61.1" y="55.5">R5</text>
<text x="65.3" y="55.5">100k</text>
<text x="75.5" y="54.2">GND</text>
<text x="122" y="55.5">GND</text>
<text x="162.4" y="59.3">GND</text>
<text x="170" y="54.2">GND</text>
<text x="176.7" y="56.8">R6</text>
<text x="183.5" y="56.8">100k</text>
<text x="198.3" y="54.2">+3.3V</text>
<text x="54.4" y="63.1">GND</text>
<text x="60.3" y="60.6">100k</text>
<text x="129.8" y="60.6">C73</text>
<text x="130" y="63.1">0.47u</text>
<text x="142.5" y="60.6">C74</text>
<text x="142.6" y="63.1">0.1u</text>
<text x="173.8" y="64.4">GND</text>
<text x="175.8" y="61.8">100k</text>
<text x="254.6" y="63.1">GND</text>
<text x="50.7" y="75.8">IC5</text>
<text x="65.4" y="73.2" transform="rotate(-90 65.4 73.2)">EP</text>
<text x="67.9" y="74.8" transform="rotate(-90 67.9 74.8)">GND</text>
<text x="70.5" y="76.7" transform="rotate(-90 70.5 76.7)">IICRST</text>
<text x="73" y="74.6" transform="rotate(-90 73 74.6)">SDB</text>
<text x="75.6" y="75" transform="rotate(-90 75.6 75)">INTB</text>
<text x="78.1" y="77" transform="rotate(-90 78.1 77)">ADDR2</text>
<text x="80.6" y="77" transform="rotate(-90 80.6 77)">ADDR1</text>
<text x="83.2" y="74.4" transform="rotate(-90 83.2 74.4)">SCL</text>
<text x="85.7" y="74.6" transform="rotate(-90 85.7 74.6)">SDA</text>
<text x="88.3" y="75.8" transform="rotate(-90 88.3 75.8)">SYNC</text>
<text x="90.8" y="73.9" transform="rotate(-90 90.8 73.9)">VIO</text>
<text x="93.3" y="75.9" transform="rotate(-90 93.3 75.9)">DVCC</text>
<text x="95.9" y="75.9" transform="rotate(-90 95.9 75.9)">AVCC</text>
<text x="136.5" y="73.3">GND</text>
<text x="186.1" y="73.2" transform="rotate(-90 186.1 73.2)">EP</text>
<text x="188.6" y="74.8" transform="rotate(-90 188.6 74.8)">GND</text>
<text x="191.1" y="76.7" transform="rotate(-90 191.1 76.7)">IICRST</text>
<text x="193.7" y="74.6" transform="rotate(-90 193.7 74.6)">SDB</text>
<text x="196.2" y="75" transform="rotate(-90 196.2 75)">INTB</text>
<text x="198.8" y="77" transform="rotate(-90 198.8 77)">ADDR2</text>
<text x="201.3" y="77" transform="rotate(-90 201.3 77)">ADDR1</text>
<text x="203.8" y="74.4" transform="rotate(-90 203.8 74.4)">SCL</text>
<text x="206.4" y="74.6" transform="rotate(-90 206.4 74.6)">SDA</text>
<text x="208.9" y="75.8" transform="rotate(-90 208.9 75.8)">SYNC</text>
<text x="211.5" y="73.9" transform="rotate(-90 211.5 73.9)">VIO</text>
<text x="214" y="75.9" transform="rotate(-90 214 75.9)">DVCC</text>
<text x="216.5" y="75.9" transform="rotate(-90 216.5 75.9)">AVCC</text>
<text x="221.2" y="75.8">IS31FL3733B-TQLS4</text>
<text x="228.5" y="73.3">IC6</text>
<text x="43.4" y="78.4">IS31FL3733B-TQLS4</text>
<text x="63" y="83.4">NC_1</text>
<text x="92.5" y="83.4">NC_2</text>
<text x="109" y="82.2">20k</text>
<text x="109.4" y="79.6">R7</text>
<text x="183.6" y="83.4">NC_1</text>
<text x="213.2" y="83.4">NC_2</text>
<text x="228.4" y="83.4">20k</text>
<text x="228.7" y="80.9">R8</text>
<text x="63" y="86">SW1</text>
<text x="63" y="88.5">SW2</text>
<text x="91.8" y="88.5">AGND</text>
<text x="93.1" y="86">ISET</text>
<text x="110.5" y="88.5">GND</text>
<text x="122" y="86">GND</text>
<text x="183.6" y="86">SW1</text>
<text x="183.6" y="88.5">SW2</text>
<text x="212.5" y="88.5">AGND</text>
<text x="213.7" y="86">ISET</text>
<text x="231.2" y="88.5">GND</text>
<text x="241.3" y="86">GND</text>
<text x="63" y="91.1">SW3</text>
<text x="63" y="93.6">PGND_1</text>
<text x="92.6" y="93.6">CS15</text>
<text x="92.6" y="91.1">CS16</text>
<text x="183.6" y="91.1">SW3</text>
<text x="183.6" y="93.6">PGND_1</text>
<text x="213.3" y="93.6">CS15</text>
<text x="213.3" y="91.1">CS16</text>
<text x="63" y="96.1">SW4</text>
<text x="63" y="98.7">SW5</text>
<text x="63" y="101.2">SW6</text>
<text x="90.1" y="101.2">PVCC_2</text>
<text x="92.6" y="98.7">CS13</text>
<text x="92.6" y="96.1">CS14</text>
<text x="183.6" y="96.1">SW4</text>
<text x="183.6" y="98.7">SW5</text>
<text x="183.6" y="101.2">SW6</text>
<text x="210.8" y="101.2">PVCC_2</text>
<text x="213.3" y="98.7">CS13</text>
<text x="213.3" y="96.1">CS14</text>
<text x="63" y="106.3">SW8</text>
<text x="63" y="103.8">SW7</text>
<text x="92.6" y="106.3">CS11</text>
<text x="92.6" y="103.8">CS12</text>
<text x="183.6" y="106.3">SW8</text>
<text x="183.6" y="103.8">SW7</text>
<text x="213.3" y="106.3">CS11</text>
<text x="213.3" y="103.8">CS12</text>
<text x="63" y="108.8">SW9</text>
<text x="63" y="111.4">PGND_2</text>
<text x="92.6" y="108.8">CS10</text>
<text x="93.6" y="111.4">CS9</text>
<text x="119.6" y="113.9">+3.3V</text>
<text x="183.6" y="108.8">SW9</text>
<text x="183.6" y="111.4">PGND_2</text>
<text x="213.3" y="108.8">CS10</text>
<text x="214.2" y="111.4">CS9</text>
<text x="247.9" y="108.8">+3.3V</text>
<text x="241.6" y="119">C75</text>
<text x="254.3" y="119">C76</text>
<text x="52.6" y="121.5">GND</text>
<text x="65.4" y="122.7" transform="rotate(-90 65.4 122.7)">SW10</text>
<text x="67.9" y="122.7" transform="rotate(-90 67.9 122.7)">SW11</text>
<text x="70.5" y="122.7" transform="rotate(-90 70.5 122.7)">SW12</text>
<text x="73" y="122.7" transform="rotate(-90 73 122.7)">CS1</text>
<text x="75.6" y="122.7" transform="rotate(-90 75.6 122.7)">CS2</text>
<text x="78.1" y="122.7" transform="rotate(-90 78.1 122.7)">CS3</text>
<text x="80.6" y="122.7" transform="rotate(-90 80.6 122.7)">CS4</text>
<text x="83.2" y="122.7" transform="rotate(-90 83.2 122.7)">PVCC_1</text>
<text x="85.7" y="122.7" transform="rotate(-90 85.7 122.7)">CS5</text>
<text x="88.3" y="122.7" transform="rotate(-90 88.3 122.7)">CS6</text>
<text x="90.8" y="122.7" transform="rotate(-90 90.8 122.7)">CS7</text>
<text x="93.3" y="122.7" transform="rotate(-90 93.3 122.7)">CS8</text>
<text x="113.3" y="124.1">C77</text>
<text x="126" y="124.1">C78</text>
<text x="173.3" y="120.3">GND</text>
<text x="186.1" y="122.7" transform="rotate(-90 186.1 122.7)">SW10</text>
<text x="188.6" y="122.7" transform="rotate(-90 188.6 122.7)">SW11</text>
<text x="191.1" y="122.7" transform="rotate(-90 191.1 122.7)">SW12</text>
<text x="193.7" y="122.7" transform="rotate(-90 193.7 122.7)">CS1</text>
<text x="196.2" y="122.7" transform="rotate(-90 196.2 122.7)">CS2</text>
<text x="198.8" y="122.7" transform="rotate(-90 198.8 122.7)">CS3</text>
<text x="201.3" y="122.7" transform="rotate(-90 201.3 122.7)">CS4</text>
<text x="203.8" y="122.7" transform="rotate(-90 203.8 122.7)">PVCC_1</text>
<text x="206.4" y="122.7" transform="rotate(-90 206.4 122.7)">CS5</text>
<text x="208.9" y="122.7" transform="rotate(-90 208.9 122.7)">CS6</text>
<text x="211.5" y="122.7" transform="rotate(-90 211.5 122.7)">CS7</text>
<text x="214" y="122.7" transform="rotate(-90 214 122.7)">CS8</text>
<text x="230.1" y="125.3">+3.3V</text>
<text x="241.8" y="121.5">0.47u</text>
<text x="254.4" y="121.5">0.1u</text>
<text x="54.8" y="126.6">+3.3V</text>
<text x="113.5" y="126.6">0.47u</text>
<text x="126.1" y="126.6">0.1u</text>
<text x="248.2" y="131.7">GND</text>
<text x="53.6" y="136.8">C81</text>
<text x="66.3" y="136.8">C82</text>
<text x="120" y="136.8">GND</text>
<text x="223.8" y="135.5">C79</text>
<text x="236.5" y="135.5">C80</text>
<text x="53.8" y="139.3">0.47u</text>
<text x="66.4" y="139.3">0.1u</text>
<text x="224" y="138">0.47u</text>
<text x="236.6" y="138">0.1u</text>
<text x="55.2" y="149.5">GND</text>
<text x="230.4" y="148.2">GND</text>
</g>
<g font-size="1.8" fill="#0000c2">
<text x="20.3" y="124.4">Driver 1 I2C Address: 0b1010000</text>
<text x="149.9" y="125.6">Driver 2 I2C Address: 0b1010001</text>
</g>
</svg>
